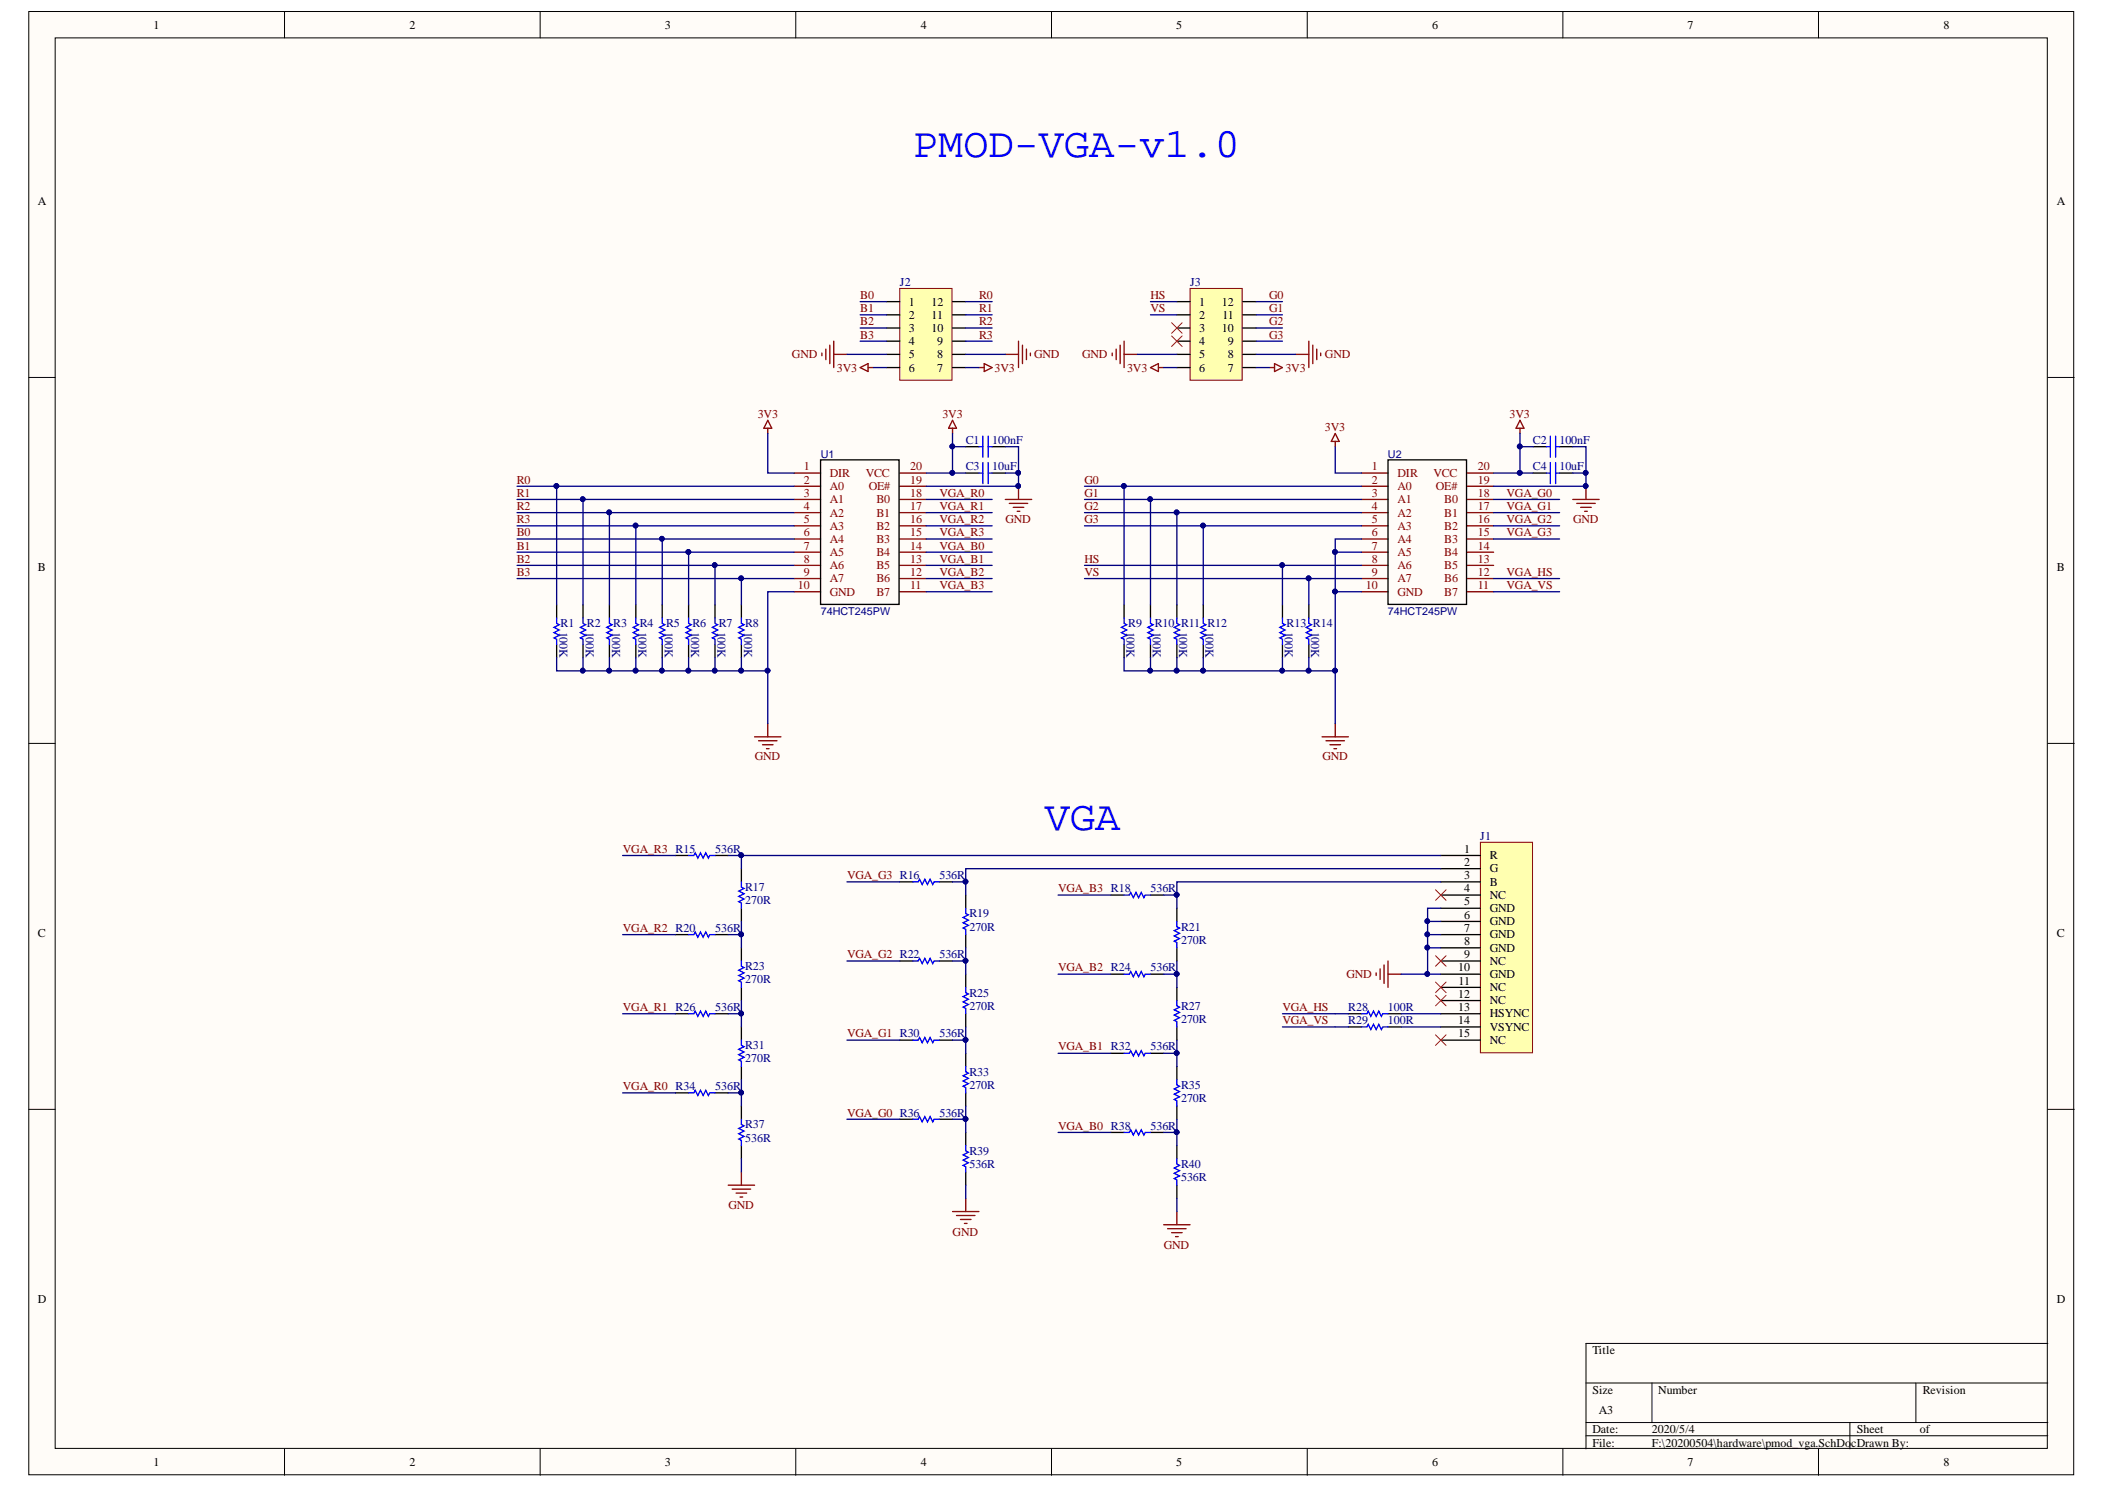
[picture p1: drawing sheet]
<svg xmlns="http://www.w3.org/2000/svg" width="297mm" height="210mm" viewBox="0 0 297 210" stroke-linecap="round" stroke-linejoin="round" font-family="sans-serif">
<g fill="#fffcf8" stroke="#000" stroke-width=".14">
<path d="M4.1 1.6h288.5v206.4h-288.5z"/>
<path d="M7.8 5.3h281.1v199h-281.1z"/>
</g>
<g fill="none" stroke="#000" stroke-width=".14">
<path d="M40.1 1.6v3.7M76.2 1.6v3.7M112.3 1.6v3.7M148.4 1.6v3.7M184.5 1.6v3.7M220.5 1.6v3.7M256.6 1.6v3.7M4.1 53.2h3.7M289 53.2h3.7M4.1 104.9h3.7M289 104.9h3.7M4.1 156.5h3.7"/>
<path d="M289 156.5h3.7M223.8 195.1h65.2M233.1 195.1v5.6M270.4 195.1v5.6M289 189.5h-65.2v14.9M40.1 204.4v3.7M76.2 204.4v3.7M112.3 204.4v3.7M148.4 204.4v3.7M184.5 204.4v3.7M220.5 204.4v3.7M223.8 200.7h65.2"/>
<path d="M223.8 202.5h65.2M256.6 204.4v3.7M261 200.7v3.7"/>
</g>
<path d="M208.9 118.8h7.4v29.7h-7.4z" fill="#ffffb0" stroke="#800000" stroke-width=".14"/>
<g fill="none" stroke="#000" stroke-width=".19">
<path d="M115.8 64.9h11.1v20.4h-11.1zM203.3 120.7h5.6M203.3 122.5h5.6M203.3 124.4h5.6M203.3 126.3h5.6M203.3 128.1h5.6M203.3 130h5.6M203.3 131.8h5.6M203.3 133.7h5.6M203.3 135.6h5.6M203.3 137.4h5.6M203.3 139.3h5.6"/>
<path d="M203.3 141.1h5.6M203.3 143h5.6M203.3 144.9h5.6M203.3 146.7h5.6"/>
</g>
<path d="M202.6 125.5l1.5 1.5M202.6 134.8l1.5 1.5M202.6 138.5l1.5 1.5M204.1 125.5l-1.5 1.5M204.1 134.8l-1.5 1.5M204.1 138.5l-1.5 1.5M202.6 140.4l1.5 1.5M202.6 146l1.5 1.5M204.1 140.4l-1.5 1.5M204.1 146l-1.5 1.5" fill="none" stroke="#f00" stroke-width=".14"/>
<path d="M194.2 137.2v.4M194.7 136.7v1.5M195.3 136.1v2.6M195.9 135.6v3.7M195.9 137.4h1.8" fill="none" stroke="#800000" stroke-width=".19"/>
<g fill="none" stroke="#800" stroke-width=".19">
<path d="M112.1 66.7h3.7M112.1 68.6h3.7M112.1 70.5h3.7M112.1 72.3h3.7M112.1 74.2h3.7M112.1 76h3.7M112.1 77.9h3.7M112.1 79.8h3.7M127 66.7h3.7M127 68.6h3.7M127 70.5h3.7M127 72.3h3.7"/>
<path d="M127 74.2h3.7M127 76h3.7M127 77.9h3.7M127 79.8h3.7M112.1 81.6h3.7M112.1 83.5h3.7M127 81.6h3.7M127 83.5h3.7"/>
</g>
<path d="M127 40.7h7.3v12.9h-7.3z" fill="#ffffb0" stroke="#800000" stroke-width=".14"/>
<path d="M125.1 42.5h1.9M125.1 44.4h1.9M125.1 46.3h1.9M125.1 48.1h1.9M125.1 50h1.9M125.1 51.9h1.9M134.4 42.5h1.9M134.4 44.4h1.9M134.4 46.3h1.9M134.4 48.1h1.9M134.4 50h1.9M134.4 51.9h1.9" fill="none" stroke="#000" stroke-width=".19"/>
<g fill="none" stroke="#800000" stroke-width=".19">
<path d="M116 49.8v.4M116.5 49.2v1.5M117.1 48.7v2.6M117.7 48.1v3.8M117.7 50h1.8M121.4 51.9l1.1-.6v1.1zM122.5 51.9h.7M138.1 51.9h.8M138.9 51.3l1.1 .6-1.1 .5zM141.9 50h1.8M143.7 48.1v3.8M144.3 48.7v2.6"/>
<path d="M144.8 49.2v1.5M145.4 49.8v.4"/>
</g>
<path d="M167.9 40.7h7.4v12.9h-7.4z" fill="#ffffb0" stroke="#800000" stroke-width=".14"/>
<g fill="none" stroke="#000" stroke-width=".19">
<path d="M166.1 42.5h1.8M166.1 44.4h1.8M166.1 46.3h1.8M166.1 48.1h1.8M166.1 50h1.8M166.1 51.9h1.8M175.4 42.5h1.8M175.4 44.4h1.8M175.4 46.3h1.8M175.4 48.1h1.8M175.4 50h1.8M175.4 51.9h1.8"/>
<path d="M136.3 66.7h1.8M136.3 63h1.8M140 66.7h1.9M140 63h1.9M195.9 64.9h11v20.4h-11zM216.3 66.7h1.9M216.3 63h1.9M220.1 66.7h1.8M220.1 63h1.8M78.5 85.3v1.9M78.5 90.9v1.9M82.3 85.3v1.9"/>
<path d="M82.3 90.9v1.9M86 85.3v1.9M86 90.9v1.9M89.7 85.3v1.9M89.7 90.9v1.9M93.4 85.3v1.9M93.4 90.9v1.9M97.2 85.3v1.9M97.2 90.9v1.9M100.9 85.3v1.9M100.9 90.9v1.9M104.6 85.3v1.9"/>
<path d="M104.6 90.9v1.9M158.6 85.3v1.9M158.6 90.9v1.9M162.3 85.3v1.9M162.3 90.9v1.9M166.1 85.3v1.9M166.1 90.9v1.9M169.8 85.3v1.9M169.8 90.9v1.9M181 85.3v1.9M181 90.9v1.9M184.7 85.3v1.9"/>
<path d="M184.7 90.9v1.9M95.3 120.7h1.9M95.3 131.8h1.9M100.9 120.7h1.9M100.9 131.8h1.9M104.6 122.5v1.9M104.6 128.1v1.9M104.6 133.7v1.9M104.6 139.3v1.8M127 124.4h1.8M127 135.6h1.8M132.6 124.4h1.8"/>
<path d="M132.6 135.6h1.8M136.3 126.3v1.8M136.3 131.8v1.9M136.3 137.4v1.9M156.8 126.3h1.8M156.8 137.4h1.8M162.3 126.3h1.9M162.3 137.4h1.9M166.1 128.1v1.9M166.1 133.7v1.9M166.1 139.3v1.8M95.3 143h1.9"/>
<path d="M95.3 154.2h1.9M100.9 143h1.9M100.9 154.2h1.9M104.6 144.9v1.8M104.6 150.4v1.9M104.6 156v1.9M127 146.7h1.8M127 157.9h1.8M132.6 146.7h1.8M132.6 157.9h1.8M136.3 143v1.9M136.3 148.6v1.8"/>
<path d="M136.3 154.2v1.8M136.3 159.7v1.9M156.8 148.6h1.8M156.8 159.7h1.8M162.3 148.6h1.9M162.3 159.7h1.9M166.1 144.9v1.8M166.1 150.4v1.9M166.1 156v1.9M190.3 143h1.8M190.3 144.9h1.8M195.9 143h1.8"/>
<path d="M195.9 144.9h1.8M104.6 161.6v1.9M136.3 165.3v1.9M166.1 161.6v1.9M166.1 167.2v1.8"/>
</g>
<g fill="none" stroke="#800000" stroke-width=".19">
<path d="M108.3 59.3l.6 1.1h-1.1zM134.4 59.3l.6 1.1h-1.1zM156.9 49.8v.4M157.5 49.2v1.5M158.1 48.7v2.6M158.6 48.1v3.8M158.6 50h1.9M162.3 51.9l1.2-.6v1.1zM163.5 51.9h.7M179.1 51.9h.8M179.9 51.3l1.1 .6-1.1 .5zM182.8 50h1.9"/>
<path d="M184.7 48.1v3.8M185.3 48.7v2.6M185.8 49.2v1.5M186.4 49.8v.4M214.5 59.3l.5 1.1h-1.1zM108.3 60.4v.8M134.4 60.4v.8M141.9 70.5h3.7M142.4 71h2.6M143 71.6h1.5M143.5 72.1h.4M143.7 68.6v1.9"/>
<path d="M188.4 61.2l.6 1.1h-1.1zM188.4 62.3v.7M214.5 60.4v.8M221.9 70.5h3.8M222.5 71h2.6M223.1 71.6h1.4M223.6 72.1h.4M223.8 68.6v1.9M106.5 103.9h3.7M107 104.5h2.6M107.6 105.1h1.5M108.2 105.6h.3"/>
<path d="M108.3 102.1v1.8M186.6 103.9h3.7M187.1 104.5h2.6M187.7 105.1h1.5M188.2 105.6h.4M188.4 102.1v1.8M102.8 167.2h3.7M103.3 167.7h2.6M103.9 168.3h1.5M104.4 168.9h.4M104.6 165.3v1.9M134.4 170.9h3.7"/>
<path d="M135 171.5h2.6M135.5 172h1.5M136.1 172.6h.4M136.3 169v1.9M164.2 172.8h3.7M164.8 173.3h2.6M165.3 173.9h1.5M165.9 174.4h.4M166.1 170.9v1.9"/>
</g>
<path d="M165.3 45.5l1.5 1.5M165.3 47.4l1.5 1.5M166.8 45.5l-1.5 1.5M166.8 47.4l-1.5 1.5" fill="none" stroke="#f00" stroke-width=".14"/>
<g fill="none" stroke="#00f" stroke-width=".19">
<path d="M138.1 66.7h.6M138.1 63h.6M138.7 61.5v3M138.7 65.2v3M139.4 61.5v3M139.4 65.2v3M139.4 66.7h.6M139.4 63h.6M218.2 66.7h.6M218.2 63h.6M218.8 61.5v3M218.8 65.2v3"/>
<path d="M219.5 66.7h.6M219.5 63h.6M219.5 61.5v3M219.5 65.2v3M78.5 87.2v.7l.4 .2-.7 .4 .7 .4-.7 .3 .7 .4-.7 .4 .3 .2v.7M82.3 87.2v.7l.3 .2-.7 .4 .7 .4-.7 .3 .7 .4-.7 .4 .4 .2v.7M86 87.2v.7l.4 .2-.8 .4 .8 .4-.8 .3 .8 .4-.8 .4 .4 .2v.7M89.7 87.2v.7l.4 .2-.8 .4 .8 .4-.8 .3 .8 .4-.8 .4 .4 .2v.7M93.4 87.2v.7l.4 .2-.7 .4 .7 .4-.7 .3 .7 .4-.7 .4 .3 .2v.7M97.2 87.2v.7l.3 .2-.7 .4 .7 .4-.7 .3 .7 .4-.7 .4 .4 .2v.7M100.9 87.2v.7l.4 .2-.8 .4 .8 .4-.8 .3 .8 .4-.8 .4 .4 .2v.7M104.6 87.2v.7l.4 .2-.8 .4 .8 .4-.8 .3 .8 .4-.8 .4 .4 .2v.7"/>
<path d="M158.6 87.2v.7l.4 .2-.8 .4 .8 .4-.8 .3 .8 .4-.8 .4 .4 .2v.7M162.3 87.2v.7l.4 .2-.7 .4 .7 .4-.7 .3 .7 .4-.7 .4 .3 .2v.7M166.1 87.2v.7l.3 .2-.7 .4 .7 .4-.7 .3 .7 .4-.7 .4 .4 .2v.7M169.8 87.2v.7l.4 .2-.8 .4 .8 .4-.8 .3 .8 .4-.8 .4 .4 .2v.7M181 87.2v.7l.3 .2-.7 .4 .7 .4-.7 .3 .7 .4-.7 .4 .4 .2v.7M184.7 87.2v.7l.4 .2-.8 .4 .8 .4-.8 .3 .8 .4-.8 .4 .4 .2v.7M97.2 120.7h.7l.2-.4 .4 .8 .3-.8 .4 .8 .4-.8 .4 .8 .1-.4h.8M97.2 131.8h.7l.2-.3 .4 .7 .3-.7 .4 .7 .4-.7 .4 .7 .1-.4h.8M104.6 124.4v.7l.4 .2-.8 .4 .8 .4-.8 .3 .8 .4-.8 .4 .4 .2v.7M104.6 135.6v.7l.4 .2-.8 .4 .8 .3-.8 .4 .8 .4-.8 .4 .4 .1v.8M128.8 124.4h.8l.2-.4 .3 .8 .4-.8 .4 .8 .3-.8 .4 .8 .2-.4h.8M128.8 135.6h.8l.2-.4 .3 .7 .4-.7 .4 .7 .3-.7 .4 .7 .2-.3h.8"/>
<path d="M136.3 128.1v.8l.3 .2-.7 .3 .7 .4-.7 .4 .7 .3-.7 .4 .4 .2v.7M136.3 139.3v.7l.3 .2-.7 .4 .7 .4-.7 .3 .7 .4-.7 .4 .4 .2v.7M158.6 126.3h.8l.2-.4 .3 .7 .4-.7 .4 .7 .3-.7 .4 .7 .2-.3h.7M158.6 137.4h.8l.2-.3 .3 .7 .4-.7 .4 .7 .3-.7 .4 .7 .2-.4h.7M166.1 130v.7l.3 .2-.7 .4 .7 .4-.7 .3 .7 .4-.7 .4 .4 .2v.7M97.2 143h.7l.2-.4 .4 .8 .3-.8 .4 .8 .4-.8 .4 .8 .1-.4h.8M97.2 154.2h.7l.2-.4 .4 .7 .3-.7 .4 .7 .4-.7 .4 .7 .1-.3h.8M104.6 146.7v.8l.4 .2-.8 .3 .8 .4-.8 .4 .8 .3-.8 .4 .4 .2v.7M104.6 157.9v.7l.4 .2-.8 .4 .8 .4-.8 .3 .8 .4-.8 .4 .4 .2v.7M128.8 146.7h.8l.2-.3 .3 .7 .4-.7 .4 .7 .3-.7 .4 .7 .2-.4h.8M128.8 157.9h.8l.2-.4 .3 .8 .4-.8 .4 .8 .3-.8 .4 .8 .2-.4h.8M136.3 150.4v.8l.3 .2-.7 .3 .7 .4-.7 .4 .7 .4-.7 .3 .4 .2v.8"/>
<path d="M158.6 148.6h.8l.2-.4 .3 .8 .4-.8 .4 .8 .3-.8 .4 .8 .2-.4h.7M158.6 159.7h.8l.2-.3 .3 .7 .4-.7 .4 .7 .3-.7 .4 .7 .2-.4h.7M166.1 141.1v.8l.3 .2-.7 .3 .7 .4-.7 .4 .7 .4-.7 .3 .4 .2v.8M166.1 152.3v.7l.3 .2-.7 .4 .7 .4-.7 .4 .7 .3-.7 .4 .4 .2v.7M192.1 143h.8l.2-.4 .3 .8 .4-.8 .4 .8 .4-.8 .3 .8 .2-.4h.8M192.1 144.9h.8l.2-.4 .3 .7 .4-.7 .4 .7 .4-.7 .3 .7 .2-.3h.8M136.3 161.6v.7l.3 .2-.7 .4 .7 .4-.7 .4 .7 .3-.7 .4 .4 .2v.7M166.1 163.5v.7l.3 .2-.7 .4 .7 .3-.7 .4 .7 .4-.7 .4 .4 .1v.8"/>
</g>
<g fill="none" stroke="#800" stroke-width=".19">
<path d="M192.1 66.7h3.8M192.1 68.6h3.8M192.1 70.5h3.8M192.1 72.3h3.8M192.1 74.2h3.8M192.1 76h3.8M192.1 77.9h3.8M192.1 79.8h3.8M207 66.7h3.8M207 68.6h3.8M207 70.5h3.8M207 72.3h3.8"/>
<path d="M207 74.2h3.8M207 76h3.8M207 77.9h3.8M207 79.8h3.8M192.1 81.6h3.8M192.1 83.5h3.8M207 81.6h3.8M207 83.5h3.8"/>
</g>
<g fill="#000080" stroke="#000080" stroke-width=".14">
<circle cx="143.7" cy="68.6" r=".33"/>
<circle cx="223.7" cy="68.6" r=".33"/>
<circle cx="201.4" cy="131.8" r=".33"/>
<circle cx="201.4" cy="137.4" r=".33"/>
<circle cx="201.4" cy="133.7" r=".33"/>
<circle cx="201.4" cy="129.9" r=".33"/>
<circle cx="78.5" cy="68.6" r=".34"/>
<circle cx="82.2" cy="70.4" r=".33"/>
<circle cx="86" cy="72.3" r=".34"/>
<circle cx="89.7" cy="74.1" r=".34"/>
<circle cx="93.4" cy="76" r=".33"/>
<circle cx="97.1" cy="77.9" r=".34"/>
<circle cx="100.8" cy="79.7" r=".33"/>
<circle cx="104.6" cy="81.6" r=".34"/>
<circle cx="104.6" cy="94.6" r=".34"/>
<circle cx="108.3" cy="94.6" r=".34"/>
<circle cx="82.2" cy="94.6" r=".33"/>
<circle cx="86" cy="94.6" r=".34"/>
<circle cx="89.7" cy="94.6" r=".34"/>
<circle cx="93.4" cy="94.6" r=".33"/>
<circle cx="97.1" cy="94.6" r=".34"/>
<circle cx="100.8" cy="94.6" r=".33"/>
<circle cx="158.6" cy="68.6" r=".34"/>
<circle cx="162.3" cy="70.4" r=".33"/>
<circle cx="166" cy="72.3" r=".34"/>
<circle cx="169.8" cy="74.1" r=".34"/>
<circle cx="180.9" cy="79.7" r=".33"/>
<circle cx="184.7" cy="81.6" r=".34"/>
<circle cx="184.7" cy="94.6" r=".34"/>
<circle cx="188.4" cy="94.6" r=".34"/>
<circle cx="162.3" cy="94.6" r=".33"/>
<circle cx="166" cy="94.6" r=".34"/>
<circle cx="169.8" cy="94.6" r=".34"/>
<circle cx="180.9" cy="94.6" r=".33"/>
<circle cx="188.4" cy="83.4" r=".34"/>
<circle cx="188.4" cy="77.9" r=".34"/>
<circle cx="134.4" cy="63" r=".34"/>
<circle cx="143.7" cy="66.7" r=".33"/>
<circle cx="134.4" cy="66.7" r=".34"/>
<circle cx="214.4" cy="63" r=".34"/>
<circle cx="223.7" cy="66.7" r=".33"/>
<circle cx="104.6" cy="120.6" r=".34"/>
<circle cx="104.6" cy="131.8" r=".34"/>
<circle cx="104.6" cy="154.1" r=".34"/>
<circle cx="104.6" cy="143" r=".34"/>
<circle cx="136.2" cy="124.4" r=".34"/>
<circle cx="136.2" cy="135.5" r=".34"/>
<circle cx="136.2" cy="157.8" r=".34"/>
<circle cx="136.2" cy="146.7" r=".34"/>
<circle cx="166" cy="126.2" r=".34"/>
<circle cx="166" cy="137.4" r=".34"/>
<circle cx="166" cy="159.7" r=".34"/>
<circle cx="166" cy="148.5" r=".34"/>
<circle cx="214.4" cy="66.7" r=".34"/>
</g>
<g fill="none" stroke="#000080" stroke-width=".19">
<path d="M119.5 50h5.6M121.4 42.5h3.7M121.4 44.4h3.7M121.4 48.1h3.7M121.4 46.3h3.7M123.2 51.9h1.9M136.3 42.5h3.7M136.3 51.9h1.8M136.3 50h5.6M136.3 44.4h3.7M136.3 48.1h3.7M136.3 46.3h3.7"/>
<path d="M160.5 50h5.6M162.3 42.5h3.8M162.3 44.4h3.8M164.2 51.9h1.9M177.2 42.5h3.8M177.2 51.9h1.9M177.2 50h5.6M177.2 44.4h3.8M177.2 48.1h3.8M177.2 46.3h3.8M73 79.8h39.1M73 77.9h39.1"/>
<path d="M73 76h39.1M73 74.2h39.1M73 72.3h39.1M73 70.5h39.1M73 68.6h39.1M78.5 68.6v16.7M82.3 70.5v14.8M86 72.3v13M89.7 74.2v11.1M93.4 76v9.3M97.2 77.9v7.4M100.9 79.8v5.5"/>
<path d="M108.3 61.2v5.5h3.8M130.7 70.5h9.3M130.7 72.3h9.3M130.7 74.2h9.3M130.7 76h9.3M130.7 77.9h9.3M130.7 79.8h9.3M134.4 61.2v5.5h-3.7M134.4 63h1.9M134.4 66.7h1.9M141.9 63h1.8v3.7h-1.8M143.7 66.7v1.9h-13"/>
<path d="M153 79.8h39.1M153 74.2h39.1M153 72.3h39.1M153 70.5h39.1M153 68.6h39.1M158.6 68.6v16.7M162.3 70.5v14.8M166.1 72.3v13M169.8 74.2v11.1M181 79.8v5.5M188.4 63v3.7h3.7M192.1 77.9h-3.7v5.6"/>
<path d="M192.1 76h-3.7v1.9M210.8 70.5h9.3M210.8 72.3h9.3M210.8 74.2h9.3M210.8 76h9.3M214.5 61.2v5.5h-3.7M214.5 63h1.8M214.5 66.7h1.8M221.9 63h1.9v3.7h-1.9M223.8 66.7v1.9h-13M73 81.6h39.1M78.5 92.8v1.8h26.1"/>
<path d="M82.3 92.8v1.8M86 92.8v1.8M89.7 92.8v1.8M93.4 92.8v1.8M97.2 92.8v1.8M100.9 92.8v1.8M104.6 92.8v1.8h3.7M104.6 81.6v3.7M112.1 83.5h-3.8v18.6M130.7 81.6h9.3M130.7 83.5h9.3M153 81.6h39.1"/>
<path d="M158.6 92.8v1.8h26.1M162.3 92.8v1.8M166.1 92.8v1.8M169.8 92.8v1.8M181 92.8v1.8M184.7 92.8v1.8h3.7M184.7 81.6v3.7M192.1 83.5h-3.7v18.6M210.8 81.6h9.3M210.8 83.5h9.3M87.9 131.8h7.4M87.9 120.7h7.4"/>
<path d="M102.8 120.7h1.8v1.8M102.8 131.8h1.8M104.6 130v3.7M104.6 120.7h98.7M119.5 135.6h7.5M119.5 124.4h7.5M134.4 124.4h1.9v1.9M134.4 135.6h1.9M136.3 133.7v3.7M149.3 137.4h7.5M149.3 126.3h7.5M164.2 126.3h1.9v1.8"/>
<path d="M164.2 137.4h1.9M166.1 135.6v3.7M197.7 137.4h3.8M201.5 133.7v3.7h1.8M201.5 131.8h1.8M201.5 130h1.8M203.3 122.5h-67v1.9M203.3 124.4h-37.2v1.9M203.3 128.1h-1.8v5.6h1.8M87.9 154.2h7.4M87.9 143h7.4M102.8 154.2h1.8"/>
<path d="M102.8 143h1.8M104.6 152.3v3.7M104.6 141.1v3.8M119.5 157.9h7.5M119.5 146.7h7.5M134.4 157.9h1.9M134.4 146.7h1.9M136.3 156v3.7M136.3 144.9v3.7M149.3 159.7h7.5M149.3 148.6h7.5M164.2 159.7h1.9"/>
<path d="M164.2 148.6h1.9M166.1 157.9v3.7M166.1 146.7v3.7M181 143h9.3M181 144.9h9.3M197.7 143h5.6M197.7 144.9h5.6M104.6 163.5v1.8M136.3 167.2v1.8M166.1 169v1.9"/>
</g>
<g font-size="5.9" fill="#00f">
<text x="128.8" y="22.1">PMOD-VGA-v1.0</text>
<text x="147.5" y="117.1">VGA</text>
</g>
<g font-size="1.7">
<text x="21.7" y="4.1">1</text>
<text x="57.8" y="4.1">2</text>
<text x="93.8" y="4.1">3</text>
<text x="129.9" y="4.1">4</text>
<text x="166" y="4.1">5</text>
<text x="202.1" y="4.1">6</text>
<text x="238.1" y="4.1">7</text>
<text x="274.3" y="4.1">8</text>
<text x="5.3" y="28.9">A</text>
<text x="290.3" y="28.9">A</text>
<text x="128.3" y="43.1">1</text>
<text x="128.3" y="45">2</text>
<text x="128.3" y="46.8">3</text>
<text x="131.5" y="46.8">10</text>
<text x="131.5" y="45">11</text>
<text x="131.5" y="43.1">12</text>
<text x="169.2" y="43.1">1</text>
<text x="169.2" y="45">2</text>
<text x="169.2" y="46.8">3</text>
<text x="172.4" y="46.8">10</text>
<text x="172.4" y="43.1">12</text>
<text x="172.5" y="45">11</text>
<text x="128.3" y="48.7">4</text>
<text x="128.3" y="50.5">5</text>
<text x="128.3" y="52.4">6</text>
<text x="132.2" y="52.4">7</text>
<text x="132.2" y="50.5">8</text>
<text x="132.2" y="48.7">9</text>
<text x="169.2" y="48.7">4</text>
<text x="169.2" y="50.5">5</text>
<text x="169.2" y="52.4">6</text>
<text x="173.3" y="52.4">7</text>
<text x="173.3" y="50.5">8</text>
<text x="173.3" y="48.7">9</text>
<text x="5.3" y="80.6">B</text>
<text x="290.3" y="80.6">B</text>
<text x="206.6" y="120.3">1</text>
<text x="206.6" y="122.1">2</text>
<text x="206.6" y="124">3</text>
<text x="206.6" y="125.9">4</text>
<text x="210.2" y="121.2">R</text>
<text x="210.2" y="123.1">G</text>
<text x="210.2" y="124.9">B</text>
<text x="206.6" y="127.7">5</text>
<text x="206.6" y="129.6">6</text>
<text x="206.6" y="131.4">7</text>
<text x="210.2" y="126.8">NC</text>
<text x="210.2" y="128.7">GND</text>
<text x="210.2" y="130.5">GND</text>
<text x="5.3" y="132.2">C</text>
<text x="205.7" y="137">10</text>
<text x="206.6" y="133.3">8</text>
<text x="206.6" y="135.2">9</text>
<text x="210.2" y="132.4">GND</text>
<text x="210.2" y="134.2">GND</text>
<text x="210.2" y="136.1">NC</text>
<text x="210.2" y="138">GND</text>
<text x="290.3" y="132.2">C</text>
<text x="205.7" y="140.7">12</text>
<text x="205.7" y="142.6">13</text>
<text x="205.8" y="138.9">11</text>
<text x="210.2" y="139.8">NC</text>
<text x="210.2" y="141.7">NC</text>
<text x="210.2" y="143.5">HSYNC</text>
<text x="205.7" y="144.5">14</text>
<text x="205.7" y="146.3">15</text>
<text x="210.2" y="145.4">VSYNC</text>
<text x="210.2" y="147.3">NC</text>
<text x="5.3" y="183.8">D</text>
<text x="290.3" y="183.8">D</text>
<text x="224.7" y="191">Title</text>
<text x="224.7" y="196.6">Size</text>
<text x="234" y="196.6">Number</text>
<text x="271.3" y="196.6">Revision</text>
<text x="224.7" y="202.2">Date:</text>
<text x="225.6" y="199.4">A3</text>
<text x="233.1" y="202.2">2020/5/4</text>
<text x="262" y="202.2">Sheet</text>
<text x="270.9" y="202.2">of</text>
<text x="21.7" y="206.8">1</text>
<text x="57.8" y="206.8">2</text>
<text x="93.8" y="206.8">3</text>
<text x="129.9" y="206.8">4</text>
<text x="166" y="206.8">5</text>
<text x="202.1" y="206.8">6</text>
<text x="224.7" y="204.1">File:</text>
<text x="233.1" y="204.1">F:\20200504\hardware\pmod_vga.SchDocDrawn By:</text>
<text x="238.1" y="206.8">7</text>
<text x="274.3" y="206.8">8</text>
</g>
<g font-size="1.7" fill="#000080">
<text x="127" y="40.3">J2</text>
<text x="167.9" y="40.3">J3</text>
<text x="136.3" y="62.6">C1</text>
<text x="140" y="62.6">100nF</text>
<text x="216.3" y="62.6">C2</text>
<text x="220" y="62.6">100nF</text>
<text x="136.3" y="66.4">C3</text>
<text x="140" y="66.4">10uF</text>
<text x="216.3" y="66.4">C4</text>
<text x="220" y="66.4">10uF</text>
<text x="78.9" y="89.1" transform="rotate(90 78.9 89.1)">100K</text>
<text x="79.1" y="88.5">R1</text>
<text x="82.7" y="89.1" transform="rotate(90 82.7 89.1)">100K</text>
<text x="82.8" y="88.5">R2</text>
<text x="86.4" y="89.1" transform="rotate(90 86.4 89.1)">100K</text>
<text x="86.5" y="88.5">R3</text>
<text x="90.1" y="89.1" transform="rotate(90 90.1 89.1)">100K</text>
<text x="90.3" y="88.5">R4</text>
<text x="93.8" y="89.1" transform="rotate(90 93.8 89.1)">100K</text>
<text x="94" y="88.5">R5</text>
<text x="97.5" y="89.1" transform="rotate(90 97.5 89.1)">100K</text>
<text x="97.7" y="88.5">R6</text>
<text x="101.3" y="89.1" transform="rotate(90 101.3 89.1)">100K</text>
<text x="101.4" y="88.5">R7</text>
<text x="105" y="89.1" transform="rotate(90 105 89.1)">100K</text>
<text x="105.2" y="88.5">R8</text>
<text x="159" y="89.1" transform="rotate(90 159 89.1)">100K</text>
<text x="159.2" y="88.5">R9</text>
<text x="162.7" y="89.1" transform="rotate(90 162.7 89.1)">100K</text>
<text x="162.9" y="88.5">R10 R11 R12</text>
<text x="166.4" y="89.1" transform="rotate(90 166.4 89.1)">100K</text>
<text x="170.1" y="89.1" transform="rotate(90 170.1 89.1)">100K</text>
<text x="181.3" y="89.1" transform="rotate(90 181.3 89.1)">100K</text>
<text x="181.6" y="88.5">R13 R14</text>
<text x="185" y="89.1" transform="rotate(90 185 89.1)">100K</text>
<text x="208.9" y="118.4">J1</text>
<text x="100.9" y="120.3">536R</text>
<text x="105.2" y="125.7">R17</text>
<text x="132.6" y="124">536R</text>
<text x="162.3" y="125.9">536R</text>
<text x="100.9" y="131.4">536R</text>
<text x="105.2" y="127.6">270R</text>
<text x="136.8" y="131.3">270R</text>
<text x="136.8" y="129.4">R19</text>
<text x="166.7" y="131.3">R21</text>
<text x="105.2" y="136.9">R23</text>
<text x="132.6" y="135.2">536R</text>
<text x="162.3" y="137">536R</text>
<text x="166.7" y="133.1">270R</text>
<text x="100.9" y="142.6">536R</text>
<text x="105.2" y="138.7">270R</text>
<text x="136.8" y="142.4">270R</text>
<text x="136.8" y="140.6">R25</text>
<text x="166.7" y="142.4">R27</text>
<text x="190.3" y="142.6">R28</text>
<text x="195.8" y="142.6">100R</text>
<text x="105.2" y="149.9">270R</text>
<text x="105.2" y="148">R31</text>
<text x="132.6" y="146.3">536R</text>
<text x="162.3" y="148.2">536R</text>
<text x="166.7" y="144.3">270R</text>
<text x="190.3" y="144.5">R29</text>
<text x="195.8" y="144.5">100R</text>
<text x="100.9" y="153.8">536R</text>
<text x="136.8" y="153.6">270R</text>
<text x="136.8" y="151.7">R33</text>
<text x="166.7" y="155.5">270R</text>
<text x="166.7" y="153.6">R35</text>
<text x="105.2" y="161">536R</text>
<text x="105.2" y="159.2">R37</text>
<text x="132.6" y="157.6">536R</text>
<text x="162.3" y="159.4">536R</text>
<text x="136.8" y="164.7">536R</text>
<text x="136.8" y="162.9">R39</text>
<text x="166.7" y="166.6">536R</text>
<text x="166.7" y="164.7">R40</text>
</g>
<g font-size="1.7" fill="#800000">
<text x="121.4" y="42.2">B0</text>
<text x="121.4" y="44">B1</text>
<text x="121.4" y="45.9">B2</text>
<text x="121.4" y="47.8">B3</text>
<text x="138.2" y="42.2">R0</text>
<text x="138.2" y="44">R1</text>
<text x="138.2" y="45.9">R2</text>
<text x="138.2" y="47.8">R3</text>
<text x="162.3" y="42.2">HS</text>
<text x="162.3" y="44">VS</text>
<text x="179.1" y="42.2">G0</text>
<text x="179.1" y="44">G1</text>
<text x="179.1" y="45.9">G2</text>
<text x="179.1" y="47.8">G3</text>
<text x="111.8" y="50.5">GND</text>
<text x="118.1" y="52.4">3V3</text>
<text x="140.4" y="52.4">3V3</text>
<text x="145.9" y="50.5">GND</text>
<text x="152.7" y="50.5">GND</text>
<text x="159" y="52.4">3V3</text>
<text x="181.4" y="52.4">3V3</text>
<text x="187" y="50.5">GND</text>
<text x="106.9" y="58.9">3V3</text>
<text x="133" y="58.9">3V3</text>
<text x="213" y="58.9">3V3</text>
<text x="187" y="60.8">3V3</text>
<text x="72.9" y="68.2">R0</text>
<text x="72.9" y="70.1">R1</text>
<text x="72.9" y="71.9">R2</text>
<text x="132.6" y="70.1">VGA_R0</text>
<text x="132.6" y="71.9">VGA_R1</text>
<text x="153" y="68.2">G0</text>
<text x="153" y="70.1">G1</text>
<text x="153" y="71.9">G2</text>
<text x="212.6" y="70.1">VGA_G0</text>
<text x="212.6" y="71.9">VGA_G1</text>
<text x="72.9" y="73.8">R3</text>
<text x="72.9" y="75.7">B0</text>
<text x="72.9" y="77.5">B1</text>
<text x="132.6" y="73.8">VGA_R2</text>
<text x="132.6" y="75.7">VGA_R3</text>
<text x="132.6" y="77.5">VGA_B0</text>
<text x="141.9" y="73.8">GND</text>
<text x="153" y="73.8">G3</text>
<text x="212.6" y="73.8">VGA_G2</text>
<text x="212.6" y="75.7">VGA_G3</text>
<text x="222" y="73.8">GND</text>
<text x="72.9" y="79.4">B2</text>
<text x="72.9" y="81.2">B3</text>
<text x="132.6" y="79.4">VGA_B1</text>
<text x="132.6" y="81.2">VGA_B2</text>
<text x="132.6" y="83.1">VGA_B3</text>
<text x="153" y="79.4">HS</text>
<text x="153" y="81.2">VS</text>
<text x="212.6" y="81.2">VGA_HS</text>
<text x="212.6" y="83.1">VGA_VS</text>
<text x="106.5" y="107.3">GND</text>
<text x="186.6" y="107.3">GND</text>
<text x="87.9" y="120.3">VGA_R3 R15</text>
<text x="119.5" y="124">VGA_G3 R16</text>
<text x="149.3" y="125.9">VGA_B3 R18</text>
<text x="87.9" y="131.4">VGA_R2 R20</text>
<text x="119.5" y="135.2">VGA_G2 R22</text>
<text x="149.3" y="137">VGA_B2 R24</text>
<text x="190" y="138">GND</text>
<text x="87.9" y="142.6">VGA_R1 R26</text>
<text x="181" y="142.6">VGA_HS</text>
<text x="119.5" y="146.3">VGA_G1 R30</text>
<text x="149.3" y="148.2">VGA_B1 R32</text>
<text x="181" y="144.5">VGA_VS</text>
<text x="87.9" y="153.8">VGA_R0 R34</text>
<text x="119.5" y="157.6">VGA_G0 R36</text>
<text x="149.3" y="159.4">VGA_B0 R38</text>
<text x="102.8" y="170.6">GND</text>
<text x="134.4" y="174.3">GND</text>
<text x="164.2" y="176.2">GND</text>
</g>
<g font-size="1.7" fill="#800">
<text x="113.4" y="66.4">1</text>
<text x="113.4" y="68.2">2</text>
<text x="113.4" y="70.1">3</text>
<text x="113.4" y="71.9">4</text>
<text x="117.1" y="67.3">DIR</text>
<text x="117.1" y="69.1">A0</text>
<text x="117.1" y="71">A1</text>
<text x="122.2" y="67.3">VCC</text>
<text x="122.6" y="69.1">OE#</text>
<text x="123.7" y="71">B0</text>
<text x="128.4" y="71.9">17</text>
<text x="128.4" y="70.1">18</text>
<text x="128.4" y="68.2">19</text>
<text x="128.4" y="66.4">20</text>
<text x="193.6" y="66.4">1</text>
<text x="193.6" y="68.2">2</text>
<text x="193.6" y="70.1">3</text>
<text x="193.6" y="71.9">4</text>
<text x="197.2" y="67.3">DIR</text>
<text x="197.2" y="69.1">A0</text>
<text x="197.2" y="71">A1</text>
<text x="202.3" y="67.3">VCC</text>
<text x="202.6" y="69.1">OE#</text>
<text x="203.8" y="71">B0</text>
<text x="208.5" y="71.9">17</text>
<text x="208.5" y="70.1">18</text>
<text x="208.5" y="68.2">19</text>
<text x="208.5" y="66.4">20</text>
<text x="113.4" y="73.8">5</text>
<text x="113.4" y="75.7">6</text>
<text x="113.4" y="77.5">7</text>
<text x="117.1" y="72.9">A2</text>
<text x="117.1" y="74.7">A3</text>
<text x="117.1" y="76.6">A4</text>
<text x="123.7" y="76.6">B3</text>
<text x="123.7" y="74.7">B2</text>
<text x="123.7" y="72.9">B1</text>
<text x="128.4" y="77.5">14</text>
<text x="128.4" y="75.7">15</text>
<text x="128.4" y="73.8">16</text>
<text x="193.6" y="73.8">5</text>
<text x="193.6" y="75.7">6</text>
<text x="193.6" y="77.5">7</text>
<text x="197.2" y="72.9">A2</text>
<text x="197.2" y="74.7">A3</text>
<text x="197.2" y="76.6">A4</text>
<text x="203.8" y="76.6">B3</text>
<text x="203.8" y="74.7">B2</text>
<text x="203.8" y="72.9">B1</text>
<text x="208.5" y="77.5">14</text>
<text x="208.5" y="75.7">15</text>
<text x="208.5" y="73.8">16</text>
<text x="112.6" y="83.1">10</text>
<text x="113.4" y="79.4">8</text>
<text x="113.4" y="81.2">9</text>
<text x="117.1" y="78.4">A5</text>
<text x="117.1" y="80.3">A6</text>
<text x="117.1" y="82.2">A7</text>
<text x="123.7" y="82.2">B6</text>
<text x="123.7" y="80.3">B5</text>
<text x="123.7" y="78.4">B4</text>
<text x="128.4" y="83.1">11</text>
<text x="128.4" y="81.2">12</text>
<text x="128.4" y="79.4">13</text>
<text x="192.7" y="83.1">10</text>
<text x="193.6" y="79.4">8</text>
<text x="193.6" y="81.2">9</text>
<text x="197.2" y="78.4">A5</text>
<text x="197.2" y="80.3">A6</text>
<text x="197.2" y="82.2">A7</text>
<text x="203.8" y="82.2">B6</text>
<text x="203.8" y="80.3">B5</text>
<text x="203.8" y="78.4">B4</text>
<text x="208.5" y="83.1">11</text>
<text x="208.5" y="81.2">12</text>
<text x="208.5" y="79.4">13</text>
<text x="117.1" y="84">GND</text>
<text x="123.7" y="84">B7</text>
<text x="197.2" y="84">GND</text>
<text x="203.8" y="84">B7</text>
</g>
<g font-size="1.5" fill="#000080">
<text x="115.8" y="64.6">U1</text>
<text x="195.8" y="64.6">U2</text>
<text x="115.8" y="86.7">74HCT245PW</text>
<text x="195.8" y="86.7">74HCT245PW</text>
</g>
</svg>
